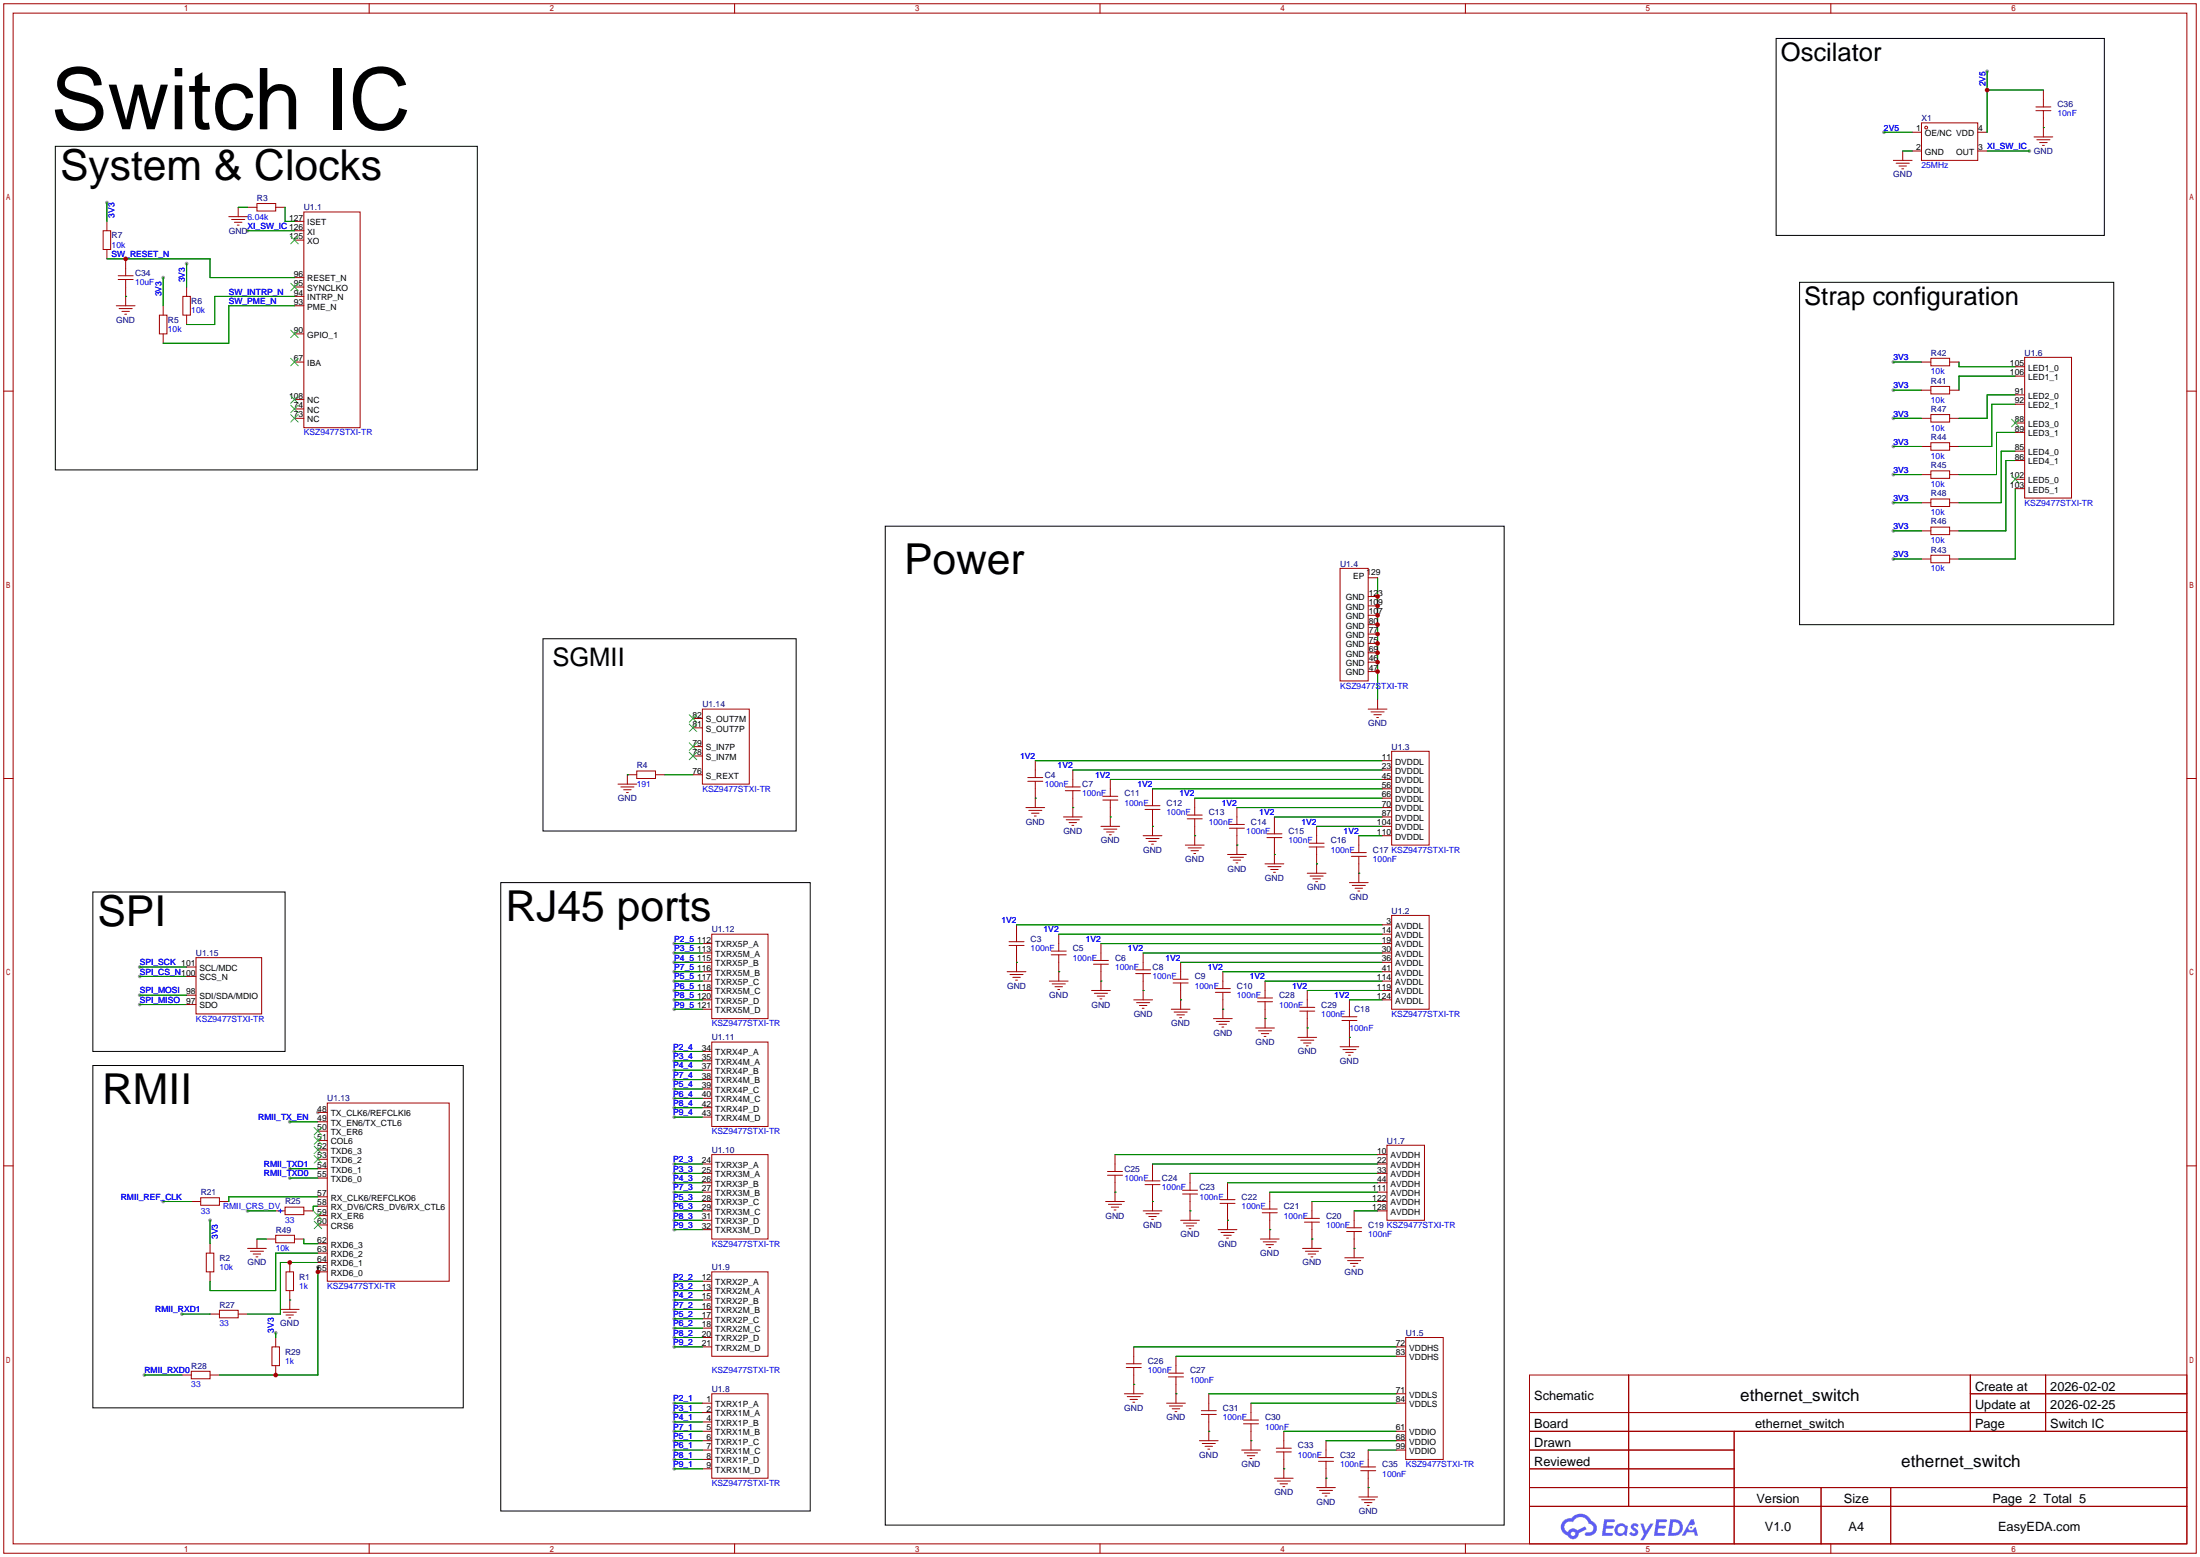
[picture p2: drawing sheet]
<svg xmlns="http://www.w3.org/2000/svg" width="596mm" height="422mm" viewBox="0 0 596 422" stroke-linecap="round" stroke-linejoin="round" font-family="sans-serif">
<g fill="#999">
<circle cx="86.1" cy="301.2" r=".51"/>
<circle cx="512.8" cy="136.1" r=".51"/>
<circle cx="512.8" cy="113.3" r=".51"/>
<circle cx="512.8" cy="143.8" r=".51"/>
<circle cx="512.8" cy="128.5" r=".51"/>
<circle cx="512.8" cy="120.9" r=".51"/>
<circle cx="512.8" cy="151.4" r=".51"/>
<circle cx="512.8" cy="105.7" r=".51"/>
<circle cx="512.8" cy="98" r=".51"/>
<circle cx="74.7" cy="360.9" r=".51"/>
<circle cx="39.1" cy="372.4" r=".51"/>
<circle cx="49.3" cy="355.9" r=".51"/>
<circle cx="67.1" cy="327.9" r=".51"/>
<circle cx="78.5" cy="303.8" r=".51"/>
<circle cx="44.2" cy="325.4" r=".51"/>
<circle cx="538.2" cy="19.3" r=".51"/>
<circle cx="510.3" cy="35.8" r=".51"/>
<circle cx="29" cy="54.9" r=".51"/>
<circle cx="44.2" cy="75.2" r=".51"/>
<circle cx="50.5" cy="71.4" r=".51"/>
<circle cx="56.9" cy="330.5" r=".51"/>
<circle cx="86.1" cy="343.2" r=".51"/>
<circle cx="78.5" cy="319" r=".51"/>
<circle cx="78.5" cy="316.5" r=".51"/>
<circle cx="182.6" cy="380" r=".51"/>
<circle cx="182.6" cy="382.5" r=".51"/>
<circle cx="549.7" cy="40.9" r=".51"/>
<circle cx="67.1" cy="62.5" r=".51"/>
<circle cx="182.6" cy="385.1" r=".51"/>
<circle cx="182.6" cy="387.6" r=".51"/>
<circle cx="182.6" cy="390.1" r=".51"/>
<circle cx="182.6" cy="392.7" r=".51"/>
<circle cx="182.6" cy="395.2" r=".51"/>
<circle cx="182.6" cy="397.8" r=".51"/>
<circle cx="182.6" cy="362.2" r=".51"/>
<circle cx="182.6" cy="364.7" r=".51"/>
<circle cx="182.6" cy="359.7" r=".51"/>
<circle cx="182.6" cy="357.1" r=".51"/>
<circle cx="182.6" cy="354.6" r=".51"/>
<circle cx="182.6" cy="352" r=".51"/>
<circle cx="182.6" cy="349.5" r=".51"/>
<circle cx="182.6" cy="347" r=".51"/>
<circle cx="182.6" cy="320.3" r=".51"/>
<circle cx="182.6" cy="315.2" r=".51"/>
<circle cx="182.6" cy="317.8" r=".51"/>
<circle cx="182.6" cy="322.8" r=".51"/>
<circle cx="182.6" cy="325.4" r=".51"/>
<circle cx="182.6" cy="327.9" r=".51"/>
<circle cx="182.6" cy="330.5" r=".51"/>
<circle cx="182.6" cy="333" r=".51"/>
<circle cx="182.6" cy="302.5" r=".51"/>
<circle cx="182.6" cy="284.7" r=".51"/>
<circle cx="182.6" cy="287.3" r=".51"/>
<circle cx="182.6" cy="289.8" r=".51"/>
<circle cx="182.6" cy="292.4" r=".51"/>
<circle cx="182.6" cy="294.9" r=".51"/>
<circle cx="182.6" cy="297.4" r=".51"/>
<circle cx="182.6" cy="300" r=".51"/>
<circle cx="182.6" cy="258.1" r=".51"/>
<circle cx="182.6" cy="255.5" r=".51"/>
<circle cx="182.6" cy="260.6" r=".51"/>
<circle cx="182.6" cy="263.1" r=".51"/>
<circle cx="182.6" cy="265.7" r=".51"/>
<circle cx="182.6" cy="268.2" r=".51"/>
<circle cx="182.6" cy="270.8" r=".51"/>
<circle cx="182.6" cy="273.3" r=".51"/>
<circle cx="37.8" cy="264.4" r=".51"/>
<circle cx="37.8" cy="261.9" r=".51"/>
<circle cx="37.8" cy="269.5" r=".51"/>
<circle cx="37.8" cy="272" r=".51"/>
</g>
<g fill="none" stroke="#a10000" stroke-width=".27">
<path d="M1 1h593.9v419.6h-593.9zM3.6 3.6h588.7v414.5h-588.7zM100 1v2.6M199 1v2.6M297.9 1v2.6M396.9 1v2.6M495.9 1v2.6M1 105.9h2.6M592.3 105.9h2.6M1 210.8h2.6M592.3 210.8h2.6M1 315.7h2.6"/>
<path d="M592.3 315.7h2.6M414.3 372.4h178v45.7h-178zM441.1 372.4v35.5M533.7 372.4v15.2M533.7 377.4h58.6M554.1 372.4v15.2M414.3 382.5h178M414.3 387.6h178M414.3 392.7h55.4M414.3 397.8h55.4M469.7 387.6v30.5M100 418.1v2.5"/>
<path d="M199 418.1v2.5M297.9 418.1v2.5M396.9 418.1v2.5M414.3 402.8h178M414.3 407.9h178M493.2 402.8v15.3M495.9 418.1v2.5M512.1 402.8v15.3"/>
</g>
<g fill="#5487ff">
<path d="M442 412.8a1.3 1.3 0 0 1 1.9 .2l-.4 .7a.47 .47 0 0 0-.4-.5 .47 .47 0 0 0-.6 .3l.2 .1a1.28 1.28 0 0 1 .7 2.1 1.53 1.53 0 0 1-2.1-.3l.5-.6 .8 .4a.31 .31 0 0 0 .3-.2 .31 .31 0 0 0-.3-.4 1.12 1.12 0 0 1-.6-1.8z"/>
<path d="M444.3 412.6h.8l.7 1.9 1.2-1.9h.9l-2.7 4.5h-.9l1-1.7z"/>
<path d="M434.5 411.4h2.5a.4 .4 0 0 1 .4 .4 .4 .4 0 0 1-.4 .4h-1.7l-.1 .9h1.6l.3 .4-.4 .4h-1.7l-.1 1.2 1.8 .1 .2 .5-.4 .2h-2.6z"/>
<path d="M448.6 411.4h2.5a.4 .4 0 0 1 .5 .4 .4 .4 0 0 1-.5 .4h-1.7l-.1 .9h1.6l.3 .4-.4 .4h-1.7l-.1 1.2 1.8 .1 .2 .5-.4 .2h-2.6z"/>
<path d="M458 411.4h.8l.3 1.4-.6 .3a.75 .75 0 0 0-1.2 .3 .75 .75 0 0 0 .5 1.1 .75 .75 0 0 0 1-.7l.5-.3 .6 2.4h-.8l-.3-1h-1.8l-.6 1h-.9z"/>
<path d="M452.4 411.4l-.6 4.5h1.4a2.27 2.27 0 0 0 2.6-2.3 2.27 2.27 0 0 0-2.7-2.2zM453.2 412.2a1.5 1.5 0 0 1 1.8 1.5 1.5 1.5 0 0 1-1.9 1.4h-.3z"/>
<path d="M437.8 413a1.6 1.6 0 0 0-.3 2.3 1.6 1.6 0 0 0 2.3 .2l.8 .4 .3-2.5-.1-.3h-.5a1.58 1.58 0 0 0-2.5-.1zM438.4 413.6a.99 .99 0 0 1 1.7 .5 .99 .99 0 0 1-1.4 1.1 .98 .98 0 0 1-.3-1.6z"/>
<path d="M423.5 411.8a2.37 2.37 0 0 0 1.1 4 1.54 1.54 0 0 0 1.8 1 1.54 1.54 0 0 0 1.2-1.6l2.2-1.1-.5-.7-2.1 1a1.57 1.57 0 0 0-2.6 .5 1.5 1.5 0 0 1-.7-2.1 1.5 1.5 0 0 1 2.2-.5 2.27 2.27 0 0 1 2.3-1.4 2.27 2.27 0 0 1 2 1.8 1.23 1.23 0 0 1 1.1 1.5 1.23 1.23 0 0 1-1.7 .8 .47 .47 0 0 0-.6 .4 .47 .47 0 0 0 .5 .5 2.14 2.14 0 0 0 2.7-1.3 2.14 2.14 0 0 0-1.4-2.7 3.2 3.2 0 0 0-5.4-.8l-1.1 .1zM425.5 415.4a.6 .6 0 0 1 1.2 0 .6 .6 0 0 1-1.2 0z"/>
<circle cx="458" cy="413.7" r=".28"/>
</g>
<g fill="none" stroke="#a10000" stroke-width=".27">
<path d="M517.9 35.8h2.5M520.4 33.3h15.3v10.1h-15.3zM535.7 35.8h2.5M550.9 37.1h5.1M551.4 29h4.1M551.4 30h4.1M551.7 37.8h3.5M552.4 38.6h2.1M553.2 39.4h.5M553.5 24.4v4.6M553.5 30v7.1M29 59.9v2.6"/>
<path d="M62 58.7h5.1M62.7 59.4h3.6M64.5 56.1v2.6M67.1 56.1h2.5M69.6 55.1h5.1v2h-5.1zM74.7 56.1h2.5M79.8 59.9h2.5M82.3 57.4h15.2v58.4h-15.2zM512.8 43.4h5.1M513.6 44.2h3.5M514.3 45h2.1M515.1 45.7h.5"/>
<path d="M515.4 40.9v2.5M517.9 40.9h2.5M535.7 40.9h2.5M27.9 62.5h2.1v5.1h-2.1zM29 67.6v2.5M32 74.7h4.1M32 75.7h4.1M34 70.1v4.6M34 75.7v7.1M50.5 77.7v2.6M63.5 60.2h2M64.3 61h.5"/>
<path d="M79.8 62.5h2.5M79.8 65h2.5M79.8 75.2h2.5M79.8 77.7h2.5M31.5 82.8h5.1M32.3 83.6h3.5M33 84.3h2.1M33.8 85.1h.5M43.2 85.3h2v5.1h-2zM44.2 82.8v2.5M44.2 90.4v2.6M49.5 80.3h2.1v5h-2.1z"/>
<path d="M50.5 85.3v2.6M79.8 80.3h2.5M79.8 82.8h2.5M79.8 90.4h2.5M79.8 98h2.5M520.4 98h2.6M523 97h5.1v2.1h-5.1zM528.1 98h2.5M545.8 99.3h2.6M548.4 96.8h12.7v38.1h-12.7zM79.8 108.2h2.5M79.8 110.7h2.5"/>
<path d="M79.8 113.3h2.5M520.4 113.3h2.6M520.4 105.7h2.6M523 119.9h5.1v2h-5.1zM523 112.3h5.1v2h-5.1zM523 104.6h5.1v2.1h-5.1zM528.1 113.3h2.5M528.1 105.7h2.5M545.8 114.6h2.6M545.8 117.1h2.6M545.8 106.9h2.6M545.8 109.5h2.6"/>
<path d="M545.8 101.9h2.6M520.4 120.9h2.6M520.4 128.5h2.6M520.4 136.1h2.6M523 127.5h5.1v2h-5.1zM523 135.1h5.1v2.1h-5.1zM528.1 120.9h2.5M528.1 128.5h2.5M528.1 136.1h2.5M545.8 122.2h2.6M545.8 124.7h2.6M545.8 129.8h2.6"/>
<path d="M545.8 132.3h2.6M363 153.9h7.6v30.5h-7.6zM370.6 156.5h2.5M520.4 151.4h2.6M520.4 143.8h2.6M523 150.4h5.1v2h-5.1zM523 142.7h5.1v2.1h-5.1zM528.1 151.4h2.5M528.1 143.8h2.5M370.6 179.3h2.5M370.6 176.8h2.5M370.6 174.2h2.5"/>
<path d="M370.6 169.2h2.5M370.6 161.5h2.5M370.6 164.1h2.5M370.6 166.6h2.5M370.6 171.7h2.5M187.7 194.6h2.5M187.7 197.1h2.5M190.2 192h12.7v20.3h-12.7zM370.6 192h5.1M370.6 181.9h2.5M371.3 192.8h3.6M372.1 193.5h2"/>
<path d="M372.9 194.3h.5M373.1 189.5v2.5M167.4 212.3h5.1M168.1 213.1h3.6M168.9 213.9h2M169.7 214.6h.5M172.5 208.8h5v2h-5zM172.5 209.8h-2.6v2.5M177.5 209.8h2.6M187.7 209.8h2.5M187.7 202.2h2.5M187.7 204.7h2.5"/>
<path d="M277.9 218.7h5.1M278.4 210.6h4M278.4 211.6h4M278.6 219.5h3.6M280.4 206v4.6M280.4 211.6v7.1M288.5 213.1h4.1M288.5 214.1h4.1M290.6 208.5v4.6M290.6 214.1v7.1M298.7 215.6h4.1M298.7 216.7h4.1"/>
<path d="M300.7 211.1v4.5M300.7 216.7v7.1M310.1 218.2h4.1M310.1 219.2h4.1M312.2 213.6v4.6M312.2 219.2v7.1M323.6 216.2v4.5M335 218.7v4.6M374.4 218.7h2.5M374.4 216.2h2.5M374.4 213.6h2.5M374.4 211.1h2.5"/>
<path d="M374.4 208.5h2.5M374.4 206h2.5M376.9 203.5h10.2v25.4h-10.2zM279.4 220.2h2M280.2 221h.5M288 221.2h5.1M288.8 222h3.6M289.6 222.8h2M290.3 223.5h.5M298.2 223.8h5.1M299 224.5h3.5M299.7 225.3h2.1"/>
<path d="M300.5 226.1h.5M309.6 226.3h5.1M310.4 227.1h3.5M311.1 227.8h2.1M311.9 228.6h.5M321.1 228.9h5M321.6 220.7h4M321.6 221.7h4M321.8 229.6h3.6M322.6 230.4h2M323.3 231.1h.5M323.6 221.7v7.2"/>
<path d="M332.5 231.4h5.1M333 223.3h4.1M333 224.3h4.1M333.2 232.2h3.6M334 232.9h2M334.8 233.7h.5M335 224.3v7.1M342.6 233.9h5.1M343.2 225.8h4M343.2 226.8h4M343.4 234.7h3.6M344.2 235.5h2"/>
<path d="M344.9 236.2h.5M345.2 221.2v4.6M345.2 226.8v7.1M354.1 236.5h5.1M354.6 228.3h4M354.6 229.4h4M354.8 237.2h3.6M355.6 238h2M356.4 238.8h.5M356.6 223.8v4.5M356.6 229.4v7.1M365.5 239h5.1"/>
<path d="M366 230.9h4.1M366 231.9h4.1M366.3 239.8h3.5M368 226.3v4.6M368 231.9v7.1M374.4 221.2h2.5M374.4 223.8h2.5M374.4 226.3h2.5M53.1 259.3h17.8v15.3h-17.8zM190.2 258.1h2.6M190.2 255.5h2.6M192.8 253h15.2v22.8h-15.2z"/>
<path d="M273.3 255h4.1M273.3 256h4.1M275.3 250.4v4.6M275.3 256v7.1M284.7 257.6h4.1M284.7 258.6h4.1M286.8 253v4.6M286.8 258.6v7.1M298.2 255.5v4.6M309.6 258.1v4.5M367 240.5h2.1M367.8 241.3h.5"/>
<path d="M374.4 258.1h2.5M374.4 255.5h2.5M374.4 253h2.5M374.4 250.4h2.5M376.9 247.9h10.2v25.4h-10.2zM50.5 261.9h2.6M50.5 264.4h2.6M50.5 269.5h2.6M50.5 272h2.6M190.2 263.1h2.6M190.2 265.7h2.6M190.2 268.2h2.6"/>
<path d="M190.2 270.8h2.6M190.2 273.3h2.6M190.2 260.6h2.6M272.8 263.1h5.1M273.6 263.9h3.5M274.3 264.7h2.1M275.1 265.4h.5M284.2 265.7h5.1M285 266.4h3.5M285.8 267.2h2M286.5 268h.5M295.7 268.2h5"/>
<path d="M296.2 260.1h4M296.2 261.1h4M296.4 269h3.6M297.2 269.7h2M297.9 270.5h.5M298.2 261.1v7.1M307.1 270.8h5.1M307.6 262.6h4.1M307.6 263.7h4.1M307.8 271.5h3.6M308.6 272.3h2M309.4 273h.5"/>
<path d="M309.6 263.7v7.1M317.2 273.3h5.1M317.8 265.2h4M317.8 266.2h4M318 274.1h3.6M318.8 274.8h2M319.5 275.6h.5M319.8 260.6v4.6M319.8 266.2v7.1M328.7 275.8h5.1M329.2 267.7h4M329.2 268.7h4"/>
<path d="M329.4 276.6h3.6M330.2 277.4h2M331 278.1h.5M331.2 263.1v4.6M331.2 268.7v7.1M340.1 278.4h5.1M340.6 270.3h4.1M340.6 271.3h4.1M340.9 279.1h3.5M341.6 279.9h2.1M342.6 265.7v4.6M342.6 271.3v7.1"/>
<path d="M352 272.8h4.1M352 273.8h4.1M354.1 268.2v4.6M354.1 273.8v7.1M363.5 275.3h4M363.5 276.4h4M365.5 270.8v4.5M365.5 276.4v7.1M374.4 263.1h2.5M374.4 265.7h2.5M374.4 268.2h2.5M374.4 270.8h2.5"/>
<path d="M374.4 260.6h2.5M88.6 298.7h33.1v48.3h-33.1zM190.2 300h2.6M190.2 297.4h2.6M190.2 294.9h2.6M190.2 292.4h2.6M190.2 289.8h2.6M190.2 287.3h2.6M190.2 284.7h2.6M192.8 282.2h15.2v22.9h-15.2zM342.4 280.7h.5M351.5 280.9h5.1"/>
<path d="M352.3 281.7h3.6M353.1 282.4h2M353.8 283.2h.5M363 283.5h5M363.7 284.2h3.6M364.5 285h2M365.3 285.7h.5M86.1 319h2.5M86.1 316.5h2.5M86.1 313.9h2.5M86.1 311.4h2.5M86.1 308.9h2.5"/>
<path d="M86.1 306.3h2.5M86.1 303.8h2.5M86.1 301.2h2.5M190.2 317.8h2.6M190.2 315.2h2.6M190.2 302.5h2.6M192.8 312.7h15.2v22.8h-15.2zM300 317.2h4M300 318.3h4M302 312.7v4.5M302 318.3v7.1M310.1 319.8h4.1"/>
<path d="M312.2 315.2v4.6M322.3 317.8v4.5M373.1 317.8h2.6M373.1 315.2h2.6M373.1 312.7h2.6M375.7 310.1h10.1v20.4h-10.1zM51.8 325.4h2.6M54.4 324.4h5v2h-5zM55.9 339.3h2v5.1h-2zM56.9 336.8v2.5M59.4 325.4h2.6M67.1 338.1h5"/>
<path d="M67.8 338.8h3.6M68.6 339.6h2M69.6 335.5v2.6M72.1 335.5h2.6M74.7 334.5h5.1v2h-5.1zM74.7 327.9h2.5M77.2 326.9h5.1v2h-5.1zM79.8 335.5h2.5M82.3 327.9h2.5M86.1 339.3h2.5M86.1 336.8h2.5M86.1 331.7h2.5"/>
<path d="M86.1 329.2h2.5M86.1 326.6h2.5M86.1 324.1h2.5M190.2 325.4h2.6M190.2 327.9h2.6M190.2 330.5h2.6M190.2 333h2.6M190.2 322.8h2.6M190.2 320.3h2.6M299.5 325.4h5M300.2 326.1h3.6M301 326.9h2"/>
<path d="M301.8 327.7h.5M309.6 327.9h5.1M310.1 320.8h4.1M310.4 328.7h3.5M311.1 329.4h2.1M311.9 330.2h.5M312.2 320.8v7.1M319.8 330.5h5.1M320.3 322.3h4.1M320.3 323.3h4.1M320.5 331.2h3.6M321.3 332h2"/>
<path d="M322.1 332.7h.5M322.3 323.3v7.2M329.9 333h5.1M330.5 324.9h4M330.5 325.9h4M330.7 333.8h3.6M331.5 334.5h2M332.2 335.3h.5M332.5 320.3v4.6M332.5 325.9v7.1M341.4 335.5h5.1M341.9 327.4h4"/>
<path d="M341.9 328.4h4M342.1 336.3h3.6M342.9 337.1h2M343.7 337.8h.5M343.9 322.8v4.6M343.9 328.4v7.1M352.8 338.1h5.1M353.3 329.9h4.1M353.3 331h4.1M353.6 338.8h3.5M354.3 339.6h2.1M355.3 325.4v4.5"/>
<path d="M355.3 331v7.1M364.7 332.5h4.1M364.7 333.5h4.1M366.8 327.9v4.6M366.8 333.5v7.1M373.1 325.4h2.6M373.1 327.9h2.6M373.1 322.8h2.6M373.1 320.3h2.6M56.9 344.4v2.6M56.9 355.9h2.5M59.4 354.8h5.1v2.1h-5.1z"/>
<path d="M64.5 355.9h2.6M69.3 340.4h.5M75.9 354.6h5.1M76.7 355.3h3.6M77.5 344.4h2v5.1h-2zM77.5 356.1h2M78.2 356.9h.5M78.5 341.9v2.5M78.5 349.5v5.1M86.1 344.4h2.5M86.1 341.9h2.5M190.2 354.6h2.6"/>
<path d="M190.2 359.7h2.6M190.2 357.1h2.6M190.2 352h2.6M190.2 349.5h2.6M190.2 347h2.6M192.8 344.4h15.2v22.9h-15.2zM355.1 340.4h.5M364.2 340.6h5.1M365 341.4h3.6M365.8 342.1h2M366.5 342.9h.5M49.3 372.4h2.5"/>
<path d="M51.8 371.3h5.1v2.1h-5.1zM56.9 372.4h2.5M73.7 364.7h2v5.1h-2zM74.7 362.2v2.5M74.7 369.8v2.6M190.2 380h2.6M190.2 364.7h2.6M190.2 362.2h2.6M192.8 377.4h15.2v22.9h-15.2zM304.5 377.4h5.1M305.1 369.3h4M305.1 370.3h4"/>
<path d="M305.3 378.2h3.6M306.1 379h2M306.8 379.7h.5M307.1 364.7v4.6M307.1 370.3v7.1M316 380h5.1M316.5 371.9h4M316.5 372.9h4M318.5 367.3v4.6M318.5 372.9v7.1M327.4 377.4v4.6M338.8 380v4.6"/>
<path d="M378.2 377.4h2.5M378.2 380h2.5M378.2 367.3h2.5M378.2 364.7h2.5M380.7 362.2h10.2v33h-10.2zM190.2 390.1h2.6M190.2 392.7h2.6M190.2 387.6h2.6M190.2 397.8h2.6M190.2 395.2h2.6M190.2 385.1h2.6M190.2 382.5h2.6"/>
<path d="M316.7 380.7h3.6M317.5 381.5h2M318.3 382.3h.5M324.9 390.1h5M325.4 382h4M325.4 383h4M325.6 390.9h3.6M326.4 391.7h2M327.2 392.4h.5M327.4 383v7.1M336.3 392.7h5.1M336.8 384.6h4.1"/>
<path d="M336.8 385.6h4.1M337.1 393.4h3.5M337.8 394.2h2.1M338.6 395h.5M338.8 385.6v7.1M345.7 392.2h4.1M345.7 393.2h4.1M347.7 387.6v4.6M347.7 393.2v7.1M357.1 394.7h4.1M357.1 395.7h4.1M359.2 390.1v4.6"/>
<path d="M359.2 395.7v7.1M368.6 397.3h4M368.6 398.3h4M370.6 392.7v4.6M370.6 398.3v7.1M378.2 390.1h2.5M378.2 392.7h2.5M378.2 387.6h2.5M345.2 400.3h5.1M345.9 401.1h3.6M346.7 401.8h2M347.5 402.6h.5"/>
<path d="M356.6 402.8h5.1M357.4 403.6h3.5M358.1 404.4h2.1M358.9 405.1h.5M368 405.4h5.1M368.8 406.1h3.6M369.6 406.9h2M370.3 407.7h.5"/>
<circle cx="521.7" cy="34.5" r=".38"/>
</g>
<g fill="none" stroke="#3c3" stroke-width=".27">
<path d="M78.7 64l2.1 2M78.7 76.7l2.1 2M80.8 64l-2.1 2M80.8 76.7l-2.1 2M78.7 89.4l2.1 2M78.7 97l2.1 2.1M80.8 89.4l-2.1 2M80.8 97l-2.1 2.1M78.7 107.2l2.1 2M78.7 109.7l2.1 2.1M78.7 112.3l2.1 2M80.8 107.2l-2.1 2"/>
<path d="M80.8 109.7l-2.1 2.1M80.8 112.3l-2.1 2M544.8 113.5l2.1 2.1M546.9 113.5l-2.1 2.1M544.8 128.8l2.1 2M546.9 128.8l-2.1 2M186.7 193.5l2 2.1M186.7 196.1l2 2M188.7 193.5l-2 2.1M188.7 196.1l-2 2M186.7 201.2l2 2M186.7 203.7l2 2"/>
<path d="M188.7 203.7l-2 2M188.7 201.2l-2 2M85.1 312.9l2 2.1M85.1 310.4l2 2M85.1 307.8l2 2.1M85.1 305.3l2 2M87.1 312.9l-2 2.1M87.1 310.4l-2 2M87.1 307.8l-2 2.1M87.1 305.3l-2 2M85.1 330.7l2 2M85.1 328.2l2 2"/>
<path d="M87.1 330.7l-2 2M87.1 328.2l-2 2"/>
</g>
<path d="M481.1 10.4h88.9v53.4h-88.9zM15 39.6h114.3v87.7h-114.3zM487.4 76.5h85.1v92.7h-85.1zM239.8 142.5h167.6v270.5h-167.6zM147.1 173h68.5v52h-68.5zM135.6 239h83.9v170.2h-83.9zM25.1 241.6h52.1v43.1h-52.1zM25.1 288.5h100.4v92.8h-100.4z" fill="none" stroke="#000" stroke-width=".27"/>
<g fill="none" stroke="#008700" stroke-width=".27">
<path d="M538.2 19.3v16.5M510.3 35.8h7.6M538.2 24.4h15.3M553.5 34.5h.1M29 54.9v5M64.5 56.1h2.6M77.2 56.1v3.8h2.6M515.4 40.9h2.5M538.2 40.9h11.5M29 70.1h27.9v5.1h22.9M44.2 75.2v7.6M50.5 71.4v6.3"/>
<path d="M67.1 62.5h12.7M34 80.3h.1M79.8 80.3h-21.6v7.6h-7.7M79.8 82.8h-17.8v10.2h-17.8M512.8 98h7.6M530.6 98v1.3h15.2M512.8 113.3h7.6M512.8 105.7h7.6M545.8 106.9h-7.6v6.4h-7.6M545.8 117.1h-5v11.4h-10.2M545.8 109.5h-6.3v11.4h-8.9M545.8 101.9h-15.2v3.8"/>
<path d="M512.8 136.1h7.6M512.8 128.5h7.6M512.8 120.9h7.6M545.8 122.2h-3.8v13.9h-11.4M545.8 124.7h-2.5v19.1h-12.7M545.8 132.3v19.1h-15.2M373.1 156.5v33M512.8 143.8h7.6M512.8 151.4h7.6M169.9 209.8h.1M180.1 209.8h7.6M280.4 216.2h.1"/>
<path d="M280.4 206h94M290.6 218.7h.1M290.6 208.5h83.8M300.7 211.1h73.7M312.2 213.6h62.2M323.6 216.2h50.8M335 218.7h39.4M300.7 221.2h.1M312.2 223.8h.1M323.6 226.3h.1M335 228.9h.1M345.2 231.4h.1"/>
<path d="M345.2 221.2h29.2M356.6 233.9h.1M356.6 223.8h17.8M368 236.5h.1M368 226.3h6.4M182.6 255.5h7.6M182.6 258.1h7.6M275.3 250.4h99.1M286.8 253h87.6M298.2 255.5h76.2M309.6 258.1h64.8M37.8 264.4h12.7"/>
<path d="M37.8 261.9h12.7M37.8 269.5h12.7M37.8 272h12.7M182.6 260.6h7.6M182.6 263.1h7.6M182.6 265.7h7.6M182.6 268.2h7.6M182.6 270.8h7.6M182.6 273.3h7.6M275.3 260.6h.1M286.8 263.1h.1M298.2 265.7h.1"/>
<path d="M309.6 268.2h.1M319.8 270.8h.1M319.8 260.6h54.6M331.2 273.3h.1M331.2 263.1h43.2M342.6 275.8h.1M342.6 265.7h31.8M354.1 278.4h.1M354.1 268.2h20.3M365.5 270.8h8.9M182.6 284.7h7.6M182.6 287.3h7.6"/>
<path d="M182.6 289.8h7.6M182.6 292.4h7.6M182.6 294.9h7.6M182.6 297.4h7.6M182.6 300h7.6M365.5 280.9h.1M78.5 303.8h7.6M78.5 319h7.6M78.5 316.5h7.6M182.6 317.8h7.6M182.6 315.2h7.6M182.6 302.5h7.6"/>
<path d="M302 312.7h71.1M312.2 315.2h60.9M322.3 317.8h50.8M44.2 325.4h7.6M56.9 330.5v6.3M67.1 327.9h7.6M69.6 335.5h2.5M82.3 335.5v1.3h3.8M86.1 339.3h-11.4v10.2h-17.8v-2.5M86.1 326.6h-1.3v1.3M86.1 324.1h-24.1v1.3M182.6 327.9h7.6"/>
<path d="M182.6 325.4h7.6M182.6 322.8h7.6M182.6 320.3h7.6M182.6 330.5h7.6M182.6 333h7.6M302 322.8h.1M312.2 325.4h.1M322.3 327.9h.1M332.5 330.5h.1M332.5 320.3h40.6M343.9 333h.1M343.9 322.8h29.2"/>
<path d="M355.3 335.5h.1M355.3 325.4h17.8M366.8 338.1h.1M366.8 327.9h6.3M49.3 355.9h7.6M78.5 352h.1M86.1 343.2v29.2h-26.7M86.1 341.9h-10.2v14h-8.8M182.6 349.5h7.6M182.6 359.7h7.6M182.6 357.1h7.6M182.6 354.6h7.6"/>
<path d="M182.6 352h7.6M182.6 347h7.6M39.1 372.4h10.2M74.7 360.9v1.3M182.6 380h7.6M182.6 364.7h7.6M182.6 362.2h7.6M307.1 374.9h.1M307.1 364.7h71.1M318.5 377.4h.1M318.5 367.3h59.7M327.4 377.4h50.8"/>
<path d="M338.8 380h39.4M182.6 382.5h7.6M182.6 392.7h7.6M182.6 390.1h7.6M182.6 387.6h7.6M182.6 385.1h7.6M182.6 395.2h7.6M182.6 397.8h7.6M327.4 387.6h.1M338.8 390.1h.1M347.7 397.8h.1M347.7 387.6h30.5"/>
<path d="M359.2 390.1h19M370.6 392.7h7.6M359.2 400.3h.1M370.6 402.8h.1"/>
</g>
<path d="M75.4 327.9h1.1M75.9 327.4v1" fill="none" stroke="#00f" stroke-width=".27"/>
<g fill="#c00">
<circle cx="538.2" cy="24.4" r=".63"/>
<circle cx="34" cy="70.1" r=".63"/>
<circle cx="74.7" cy="372.4" r=".63"/>
<circle cx="86.1" cy="344.4" r=".63"/>
<circle cx="78.5" cy="341.9" r=".63"/>
<circle cx="373.1" cy="181.9" r=".63"/>
<circle cx="373.1" cy="179.3" r=".63"/>
<circle cx="373.1" cy="176.8" r=".63"/>
<circle cx="373.1" cy="174.2" r=".63"/>
<circle cx="373.1" cy="171.7" r=".63"/>
<circle cx="373.1" cy="169.2" r=".63"/>
<circle cx="373.1" cy="166.6" r=".63"/>
<circle cx="373.1" cy="164.1" r=".63"/>
<circle cx="373.1" cy="161.5" r=".63"/>
</g>
<text font-size="23.1" x="13.7" y="35">Switch IC</text>
<g font-size="11.5">
<text x="16.3" y="48.7">System &amp; Clocks</text>
<text x="244.9" y="155.4">Power</text>
<text x="26.4" y="250.7">SPI</text>
<text x="136.9" y="249.4">RJ45 ports</text>
<text x="27.7" y="298.9">RMII</text>
</g>
<g font-size="6.9">
<text x="482.3" y="16.6">Oscilator</text>
<text x="488.7" y="82.7">Strap configuration</text>
<text x="149.6" y="180.5">SGMII</text>
</g>
<g font-size="4.6">
<text x="471.4" y="379.5">ethernet_switch</text>
<text x="515" y="397.2">ethernet_switch</text>
</g>
<g font-size="3.5">
<text x="534.9" y="376.6">Create at</text>
<text x="555.3" y="376.6">2026-02-02</text>
<text x="415.5" y="379.1">Schematic</text>
<text x="534.9" y="381.7">Update at</text>
<text x="555.3" y="381.7">2026-02-25</text>
<text x="415.5" y="386.7">Board</text>
<text x="475.4" y="386.7">ethernet_switch</text>
<text x="534.9" y="386.7">Page</text>
<text x="555.3" y="386.7">Switch IC</text>
<text x="415.5" y="391.8">Drawn</text>
<text x="415.5" y="396.9">Reviewed</text>
<text x="475.7" y="407.1">Version</text>
<text x="499.4" y="407.1">Size</text>
<text x="539.6" y="407.1">Page 2 Total 5</text>
<text x="478" y="414.7">V1.0</text>
<text x="500.7" y="414.7">A4</text>
<text x="541.2" y="414.7">EasyEDA.com</text>
</g>
<g font-size="2.3" fill="#00f">
<text x="537.8" y="23.4" transform="rotate(-90 537.8 23.4)">2V5</text>
<text x="510.3" y="35.4">2V5</text>
<text x="557.3" y="31.5">10nF</text>
<text x="520.4" y="45.5">25MHz</text>
<text x="31" y="59" transform="rotate(-90 31 59)">3V3</text>
<text x="67.1" y="59.5">6.04k</text>
<text x="67.1" y="62">XI_SW_IC 126</text>
<text x="30.2" y="67.1">10k</text>
<text x="30.2" y="69.6">SW_RESET_N</text>
<text x="36.6" y="77.3">10uF</text>
<text x="50.1" y="76.5" transform="rotate(-90 50.1 76.5)">3V3</text>
<text x="43.7" y="80.3" transform="rotate(-90 43.7 80.3)">3V3</text>
<text x="62" y="79.8">SW_INTRP_N</text>
<text x="62" y="82.3">SW_PME_N</text>
<text x="45.5" y="90">10k</text>
<text x="51.8" y="84.9">10k</text>
<text x="512.8" y="97.6">3V3</text>
<text x="523" y="101.4">10k</text>
<text x="512.8" y="105.2">3V3</text>
<text x="512.8" y="112.8">3V3</text>
<text x="523" y="109">10k</text>
<text x="82.3" y="117.9">KSZ9477STXI-TR</text>
<text x="523" y="116.6">10k</text>
<text x="512.8" y="120.4">3V3</text>
<text x="523" y="124.3">10k</text>
<text x="512.8" y="128.1">3V3</text>
<text x="523" y="131.9">10k</text>
<text x="512.8" y="135.7">3V3</text>
<text x="548.4" y="137">KSZ9477STXI-TR</text>
<text x="512.8" y="143.3">3V3</text>
<text x="523" y="139.5">10k</text>
<text x="523" y="147.1">10k</text>
<text x="512.8" y="150.9">3V3</text>
<text x="523" y="154.7">10k</text>
<text x="363" y="186.5">KSZ9477STXI-TR</text>
<text x="276.3" y="205.5">1V2</text>
<text x="286.5" y="208.1">1V2</text>
<text x="172.5" y="213.2">191</text>
<text x="190.2" y="214.4">KSZ9477STXI-TR</text>
<text x="283" y="213.2">100nF</text>
<text x="293.1" y="215.7">100nF</text>
<text x="296.6" y="210.6">1V2</text>
<text x="308.1" y="213.2">1V2</text>
<text x="319.5" y="215.7">1V2</text>
<text x="304.5" y="218.2">100nF</text>
<text x="316" y="220.8">100nF</text>
<text x="330.9" y="218.2">1V2</text>
<text x="341.1" y="220.8">1V2</text>
<text x="327.4" y="223.3">100nF</text>
<text x="337.6" y="225.9">100nF</text>
<text x="352.5" y="223.3">1V2</text>
<text x="363.9" y="225.9">1V2</text>
<text x="349" y="228.4">100nF</text>
<text x="360.4" y="230.9">100nF</text>
<text x="371.9" y="233.5">100nF</text>
<text x="271.2" y="250">1V2</text>
<text x="182.6" y="257.6">P3_5</text>
<text x="182.6" y="255.1">P2_5</text>
<text x="279.1" y="257.6">100nF</text>
<text x="282.7" y="252.5">1V2</text>
<text x="294.1" y="255.1">1V2</text>
<text x="305.5" y="257.6">1V2</text>
<text x="37.8" y="264">SPI_CS_N100</text>
<text x="37.8" y="261.4">SPI_SCK 101</text>
<text x="182.6" y="260.1">P4_5</text>
<text x="182.6" y="262.7">P7_5</text>
<text x="290.6" y="260.1">100nF</text>
<text x="302" y="262.7">100nF</text>
<text x="315.7" y="260.1">1V2</text>
<text x="327.1" y="262.7">1V2</text>
<text x="37.8" y="269">SPI_MOSI</text>
<text x="182.6" y="265.2">P5_5</text>
<text x="182.6" y="267.8">P6_5</text>
<text x="312.2" y="265.2">100nF</text>
<text x="323.6" y="267.8">100nF</text>
<text x="338.5" y="265.2">1V2</text>
<text x="350" y="267.8">1V2</text>
<text x="37.8" y="271.6">SPI_MISO</text>
<text x="182.6" y="270.3">P8_5</text>
<text x="182.6" y="272.8">P9_5</text>
<text x="335" y="270.3">100nF</text>
<text x="346.5" y="272.8">100nF</text>
<text x="357.9" y="275.4">100nF</text>
<text x="361.4" y="270.3">1V2</text>
<text x="376.9" y="275.4">KSZ9477STXI-TR</text>
<text x="53.1" y="276.7">KSZ9477STXI-TR</text>
<text x="192.8" y="277.9">KSZ9477STXI-TR</text>
<text x="365.5" y="279.2">100nF</text>
<text x="182.3" y="284.3">P2_4</text>
<text x="182.3" y="286.8">P3_4</text>
<text x="182.3" y="289.4">P4_4</text>
<text x="182.3" y="291.9">P7_4</text>
<text x="182.3" y="294.4">P5_4</text>
<text x="182.3" y="297">P6_4</text>
<text x="182.3" y="299.5">P8_4</text>
<text x="70" y="303.3">RMII_TX_EN</text>
<text x="182.3" y="302.1">P9_4</text>
<text x="192.8" y="307.1">KSZ9477STXI-TR</text>
<text x="71.5" y="316">RMII_TXD1</text>
<text x="182.3" y="314.8">P2_3</text>
<text x="182.3" y="317.3">P3_3</text>
<text x="71.5" y="318.6">RMII_TXD0</text>
<text x="182.3" y="319.8">P4_3</text>
<text x="182.3" y="322.4">P7_3</text>
<text x="304.5" y="319.8">100nF</text>
<text x="314.7" y="322.4">100nF</text>
<text x="32.7" y="324.9">RMII_REF_CLK</text>
<text x="54.4" y="328.7">33</text>
<text x="60.4" y="327.5">RMII_CRS_DV</text>
<text x="182.3" y="324.9">P5_3</text>
<text x="182.3" y="327.5">P6_3</text>
<text x="182.3" y="330">P8_3</text>
<text x="324.9" y="324.9">100nF</text>
<text x="336.3" y="327.5">100nF</text>
<text x="347.7" y="330">100nF</text>
<text x="59" y="335.5" transform="rotate(-90 59 335.5)">3V3</text>
<text x="77.2" y="331.3">33</text>
<text x="182.3" y="332.5">P9_3</text>
<text x="359.2" y="332.5">100nF</text>
<text x="370.6" y="335.1">100nF</text>
<text x="74.7" y="338.9">10k</text>
<text x="192.8" y="337.6">KSZ9477STXI-TR</text>
<text x="59.4" y="344">10k</text>
<text x="182.3" y="346.5">P2_2</text>
<text x="81" y="349">1k</text>
<text x="88.6" y="349">KSZ9477STXI-TR</text>
<text x="182.3" y="351.6">P4_2</text>
<text x="182.3" y="349">P3_2</text>
<text x="42" y="355.4">RMII_RXD1</text>
<text x="59.4" y="359.2">33</text>
<text x="182.3" y="359.2">P6_2</text>
<text x="182.3" y="356.7">P5_2</text>
<text x="182.3" y="354.1">P7_2</text>
<text x="74.2" y="360.9" transform="rotate(-90 74.2 360.9)">3V3</text>
<text x="182.3" y="361.7">P8_2</text>
<text x="182.3" y="364.3">P9_2</text>
<text x="39.1" y="371.9">RMII_RXD0</text>
<text x="77.2" y="369.4">1k</text>
<text x="192.8" y="371.9">KSZ9477STXI-TR</text>
<text x="310.9" y="371.9">100nF</text>
<text x="51.8" y="375.7">33</text>
<text x="322.3" y="374.4">100nF</text>
<text x="182.3" y="379.5">P2_1</text>
<text x="182.3" y="382.1">P3_1</text>
<text x="182.3" y="384.6">P4_1</text>
<text x="182.3" y="387.1">P7_1</text>
<text x="182.3" y="389.7">P5_1</text>
<text x="331.2" y="384.6">100nF</text>
<text x="342.6" y="387.1">100nF</text>
<text x="182.3" y="392.2">P6_1</text>
<text x="182.3" y="394.8">P8_1</text>
<text x="351.5" y="394.8">100nF</text>
<text x="182.3" y="397.3">P9_1</text>
<text x="363" y="397.3">100nF</text>
<text x="374.4" y="399.8">100nF</text>
<text x="380.7" y="397.3">KSZ9477STXI-TR</text>
<text x="192.8" y="402.4">KSZ9477STXI-TR</text>
</g>
<g font-size="2.3" fill="#000080">
<text x="557.3" y="29">C36</text>
<text x="520.4" y="32.8">X1</text>
<text x="550.9" y="41.7">GND</text>
<text x="512.8" y="48.1">GND</text>
<text x="69.6" y="54.4">R3</text>
<text x="82.3" y="56.9">U1.1</text>
<text x="30.2" y="64.6">R7</text>
<text x="62" y="63.3">GND</text>
<text x="36.6" y="74.7">C34</text>
<text x="51.8" y="82.3">R6</text>
<text x="31.5" y="87.4">GND</text>
<text x="45.5" y="87.4">R5</text>
<text x="523" y="96.3">R42</text>
<text x="548.4" y="96.3">U1.6</text>
<text x="523" y="103.9">R41</text>
<text x="523" y="111.6">R47</text>
<text x="523" y="119.2">R44</text>
<text x="523" y="126.8">R45</text>
<text x="523" y="134.4">R48</text>
<text x="523" y="142">R46</text>
<text x="523" y="149.7">R43</text>
<text x="363" y="153.5">U1.4</text>
<text x="190.2" y="191.6">U1.14</text>
<text x="370.6" y="196.6">GND</text>
<text x="376.9" y="203">U1.3</text>
<text x="172.5" y="208.1">R4</text>
<text x="283" y="210.6">C4</text>
<text x="293.1" y="213.2">C7</text>
<text x="304.5" y="215.7">C11</text>
<text x="167.4" y="217">GND</text>
<text x="316" y="218.2">C12</text>
<text x="327.4" y="220.8">C13</text>
<text x="277.9" y="223.3">GND</text>
<text x="288" y="225.9">GND</text>
<text x="338.8" y="223.3">C14</text>
<text x="349" y="225.9">C15</text>
<text x="298.2" y="228.4">GND</text>
<text x="309.6" y="230.9">GND</text>
<text x="321" y="233.5">GND</text>
<text x="360.4" y="228.4">C16</text>
<text x="371.9" y="230.9">C17 KSZ9477STXI-TR</text>
<text x="332.5" y="236">GND</text>
<text x="342.6" y="238.6">GND</text>
<text x="354.1" y="241.1">GND</text>
<text x="365.5" y="243.6">GND</text>
<text x="376.9" y="247.4">U1.2</text>
<text x="192.8" y="252.5">U1.12</text>
<text x="279.1" y="255.1">C3</text>
<text x="290.6" y="257.6">C5</text>
<text x="53.1" y="258.9">U1.15</text>
<text x="302" y="260.1">C6</text>
<text x="312.2" y="262.7">C8</text>
<text x="272.8" y="267.8">GND</text>
<text x="323.6" y="265.2">C9</text>
<text x="335" y="267.8">C10</text>
<text x="284.2" y="270.3">GND</text>
<text x="295.6" y="272.8">GND</text>
<text x="307.1" y="275.4">GND</text>
<text x="346.5" y="270.3">C28</text>
<text x="357.9" y="272.8">C29</text>
<text x="366.8" y="274.1">C18</text>
<text x="192.8" y="281.7">U1.11</text>
<text x="317.2" y="277.9">GND</text>
<text x="328.7" y="280.5">GND</text>
<text x="340.1" y="283">GND</text>
<text x="351.5" y="285.5">GND</text>
<text x="362.9" y="288.1">GND</text>
<text x="88.6" y="298.2">U1.13</text>
<text x="375.7" y="309.7">U1.7</text>
<text x="192.8" y="312.2">U1.10</text>
<text x="304.5" y="317.3">C25</text>
<text x="54.4" y="323.6">R21</text>
<text x="314.7" y="319.8">C24</text>
<text x="324.9" y="322.4">C23</text>
<text x="77.2" y="326.2">R25</text>
<text x="299.4" y="330">GND</text>
<text x="336.3" y="324.9">C22</text>
<text x="347.7" y="327.5">C21</text>
<text x="359.2" y="330">C20</text>
<text x="74.7" y="333.8">R49</text>
<text x="309.6" y="332.5">GND</text>
<text x="319.8" y="335.1">GND</text>
<text x="370.6" y="332.5">C19 KSZ9477STXI-TR</text>
<text x="59.4" y="341.4">R2</text>
<text x="329.9" y="337.6">GND</text>
<text x="341.4" y="340.2">GND</text>
<text x="67" y="342.7">GND</text>
<text x="81" y="346.5">R1</text>
<text x="192.8" y="344">U1.9</text>
<text x="352.8" y="342.7">GND</text>
<text x="364.2" y="345.2">GND</text>
<text x="59.4" y="354.1">R27</text>
<text x="75.9" y="359.2">GND</text>
<text x="380.7" y="361.7">U1.5</text>
<text x="51.8" y="370.6">R28</text>
<text x="77.2" y="366.8">R29</text>
<text x="310.9" y="369.4">C26</text>
<text x="322.3" y="371.9">C27</text>
<text x="192.8" y="377">U1.8</text>
<text x="304.5" y="382.1">GND</text>
<text x="331.2" y="382.1">C31</text>
<text x="316" y="384.6">GND</text>
<text x="342.6" y="384.6">C30</text>
<text x="324.8" y="394.8">GND</text>
<text x="351.5" y="392.2">C33</text>
<text x="363" y="394.8">C32</text>
<text x="336.3" y="397.3">GND</text>
<text x="374.4" y="397.3">C35</text>
<text x="345.2" y="404.9">GND</text>
<text x="356.6" y="407.5">GND</text>
<text x="368" y="410">GND</text>
</g>
<g font-size="2.3">
<text x="519" y="35.6">1</text>
<text x="535.8" y="35.6">4</text>
<text x="519" y="40.7">2</text>
<text x="521.4" y="36.9">OE/NC VDD</text>
<text x="521.4" y="41.9">GND</text>
<text x="529.9" y="41.9">OUT</text>
<text x="535.8" y="40.7">3 XI_SW_IC</text>
<text x="78.3" y="59.7">127</text>
<text x="78.3" y="64.8">125</text>
<text x="83.2" y="61">ISET</text>
<text x="83.2" y="63.5">XI</text>
<text x="83.2" y="66.1">XO</text>
<text x="79.6" y="75">96</text>
<text x="79.6" y="77.5">95</text>
<text x="83.2" y="76.2">RESET_N</text>
<text x="79.6" y="80">94</text>
<text x="79.6" y="82.6">93</text>
<text x="83.2" y="78.8">SYNCLKO</text>
<text x="83.2" y="81.3">INTRP_N</text>
<text x="83.2" y="83.8">PME_N</text>
<text x="79.6" y="90.2">90</text>
<text x="83.2" y="91.5">GPIO_1</text>
<text x="79.6" y="97.8">67</text>
<text x="83.2" y="99.1">IBA</text>
<text x="544.4" y="99.1">105</text>
<text x="544.4" y="101.6">106</text>
<text x="549.3" y="100.4">LED1_0</text>
<text x="78.3" y="108">108</text>
<text x="545.7" y="106.7">91</text>
<text x="549.3" y="108">LED2_0</text>
<text x="549.3" y="102.9">LED1_1</text>
<text x="79.6" y="110.5">74</text>
<text x="79.6" y="113.1">73</text>
<text x="83.2" y="109.2">NC</text>
<text x="83.2" y="111.8">NC</text>
<text x="545.7" y="109.2">92</text>
<text x="549.3" y="110.5">LED2_1</text>
<text x="83.2" y="114.3">NC</text>
<text x="545.7" y="114.3">88</text>
<text x="545.7" y="116.9">89</text>
<text x="549.3" y="115.6">LED3_0</text>
<text x="549.3" y="118.1">LED3_1</text>
<text x="545.7" y="121.9">85</text>
<text x="545.7" y="124.5">86</text>
<text x="549.3" y="123.2">LED4_0</text>
<text x="549.3" y="125.8">LED4_1</text>
<text x="544.4" y="129.6">102</text>
<text x="549.3" y="130.8">LED5_0</text>
<text x="544.4" y="132.1">103</text>
<text x="549.3" y="133.4">LED5_1</text>
<text x="370.1" y="155.7">129</text>
<text x="366.5" y="156.8">EP</text>
<text x="370.7" y="161.3">123</text>
<text x="364.5" y="162.6">GND</text>
<text x="364.5" y="165.1">GND</text>
<text x="364.5" y="167.7">GND</text>
<text x="370.7" y="163.9">109</text>
<text x="370.7" y="166.4">107</text>
<text x="364.5" y="170.2">GND</text>
<text x="364.5" y="172.7">GND</text>
<text x="370.7" y="168.9">80</text>
<text x="370.7" y="171.5">77</text>
<text x="364.5" y="177.8">GND</text>
<text x="364.5" y="175.3">GND</text>
<text x="370.7" y="179.1">46</text>
<text x="370.7" y="176.6">69</text>
<text x="370.7" y="174">75</text>
<text x="364.5" y="182.9">GND</text>
<text x="364.5" y="180.4">GND</text>
<text x="370.7" y="181.6">47</text>
<text x="187.6" y="194.3">82</text>
<text x="187.6" y="196.9">81</text>
<text x="191.2" y="195.6">S_OUT7M</text>
<text x="187.6" y="202">79</text>
<text x="191.2" y="198.1">S_OUT7P</text>
<text x="191.2" y="203.2">S_IN7P</text>
<text x="187.6" y="204.5">78</text>
<text x="187.6" y="209.6">76</text>
<text x="191.2" y="205.8">S_IN7M</text>
<text x="374.2" y="208.3">23</text>
<text x="374.2" y="205.8">11</text>
<text x="377.9" y="209.6">DVDDL</text>
<text x="377.9" y="207">DVDDL</text>
<text x="191.2" y="210.8">S_REXT</text>
<text x="374.2" y="215.9">66</text>
<text x="374.2" y="213.4">56</text>
<text x="374.2" y="210.8">45</text>
<text x="377.9" y="214.7">DVDDL</text>
<text x="377.9" y="212.1">DVDDL</text>
<text x="374.2" y="221">87</text>
<text x="374.2" y="218.5">70</text>
<text x="377.9" y="219.7">DVDDL</text>
<text x="377.9" y="217.2">DVDDL</text>
<text x="373" y="226.1">110</text>
<text x="373" y="223.5">104</text>
<text x="377.9" y="227.4">DVDDL</text>
<text x="377.9" y="222.3">DVDDL</text>
<text x="377.9" y="224.8">DVDDL</text>
<text x="375.5" y="250.2">3</text>
<text x="377.9" y="251.5">AVDDL</text>
<text x="188.8" y="257.8">113</text>
<text x="188.8" y="255.3">112</text>
<text x="193.7" y="256.6">TXRX5P_A</text>
<text x="374.2" y="257.8">30</text>
<text x="374.2" y="255.3">19</text>
<text x="374.2" y="252.8">14</text>
<text x="377.9" y="256.6">AVDDL</text>
<text x="377.9" y="254">AVDDL</text>
<text x="54" y="262.9">SCL/MDC</text>
<text x="188.8" y="262.9">116</text>
<text x="188.8" y="260.4">115</text>
<text x="193.7" y="261.6">TXRX5P_B</text>
<text x="193.7" y="259.1">TXRX5M_A</text>
<text x="374.2" y="262.9">41</text>
<text x="374.2" y="260.4">36</text>
<text x="377.9" y="261.6">AVDDL</text>
<text x="377.9" y="259.1">AVDDL</text>
<text x="50.4" y="269.3">98</text>
<text x="54" y="265.5">SCS_N</text>
<text x="188.8" y="268">118</text>
<text x="188.8" y="265.5">117</text>
<text x="193.7" y="269.3">TXRX5M_C</text>
<text x="193.7" y="266.7">TXRX5P_C</text>
<text x="193.7" y="264.2">TXRX5M_B</text>
<text x="373" y="268">119</text>
<text x="373" y="265.5">114</text>
<text x="377.9" y="269.3">AVDDL</text>
<text x="377.9" y="266.7">AVDDL</text>
<text x="377.9" y="264.2">AVDDL</text>
<text x="50.4" y="271.8">97</text>
<text x="54" y="270.5">SDI/SDA/MDIO</text>
<text x="54" y="273.1">SDO</text>
<text x="188.8" y="273.1">121</text>
<text x="188.8" y="270.5">120</text>
<text x="193.7" y="274.3">TXRX5M_D</text>
<text x="193.7" y="271.8">TXRX5P_D</text>
<text x="373" y="270.5">124</text>
<text x="377.9" y="271.8">AVDDL</text>
<text x="190.1" y="287">35</text>
<text x="190.1" y="284.5">34</text>
<text x="193.7" y="285.8">TXRX4P_A</text>
<text x="190.1" y="292.1">38</text>
<text x="190.1" y="289.6">37</text>
<text x="193.7" y="293.4">TXRX4M_B</text>
<text x="193.7" y="290.9">TXRX4P_B</text>
<text x="193.7" y="288.3">TXRX4M_A</text>
<text x="190.1" y="299.7">42</text>
<text x="190.1" y="297.2">40</text>
<text x="190.1" y="294.7">39</text>
<text x="193.7" y="298.5">TXRX4M_C</text>
<text x="193.7" y="295.9">TXRX4P_C</text>
<text x="86" y="303.6">49</text>
<text x="86" y="301">48</text>
<text x="89.6" y="304.8">TX_EN6/TX_CTL6</text>
<text x="89.6" y="302.3">TX_CLK6/REFCLKI6</text>
<text x="190.1" y="302.3">43</text>
<text x="193.7" y="303.6">TXRX4M_D</text>
<text x="193.7" y="301">TXRX4P_D</text>
<text x="86" y="311.2">52</text>
<text x="86" y="308.6">51</text>
<text x="86" y="306.1">50</text>
<text x="89.6" y="309.9">COL6</text>
<text x="89.6" y="307.4">TX_ER6</text>
<text x="86" y="316.3">54</text>
<text x="86" y="313.7">53</text>
<text x="89.6" y="317.5">TXD6_1</text>
<text x="89.6" y="315">TXD6_2</text>
<text x="89.6" y="312.4">TXD6_3</text>
<text x="190.1" y="317.5">25</text>
<text x="190.1" y="315">24</text>
<text x="193.7" y="316.3">TXRX3P_A</text>
<text x="373" y="317.5">33</text>
<text x="373" y="315">22</text>
<text x="373" y="312.4">10</text>
<text x="376.6" y="316.3">AVDDH</text>
<text x="376.6" y="313.7">AVDDH</text>
<text x="86" y="323.9">57</text>
<text x="86" y="318.8">55</text>
<text x="89.6" y="320.1">TXD6_0</text>
<text x="190.1" y="322.6">27</text>
<text x="190.1" y="320.1">26</text>
<text x="193.7" y="323.9">TXRX3M_B</text>
<text x="193.7" y="321.3">TXRX3P_B</text>
<text x="193.7" y="318.8">TXRX3M_A</text>
<text x="371.7" y="322.6">111</text>
<text x="373" y="320.1">44</text>
<text x="376.6" y="323.9">AVDDH</text>
<text x="376.6" y="321.3">AVDDH</text>
<text x="376.6" y="318.8">AVDDH</text>
<text x="86" y="329">59</text>
<text x="86" y="326.4">58</text>
<text x="89.6" y="327.7">RX_DV6/CRS_DV6/RX_CTL6</text>
<text x="89.6" y="325.1">RX_CLK6/REFCLKO6</text>
<text x="190.1" y="327.7">29</text>
<text x="190.1" y="325.1">28</text>
<text x="193.7" y="329">TXRX3M_C</text>
<text x="193.7" y="326.4">TXRX3P_C</text>
<text x="371.7" y="325.1">122</text>
<text x="371.7" y="327.7">128</text>
<text x="376.6" y="326.4">AVDDH</text>
<text x="376.6" y="329">AVDDH</text>
<text x="86" y="331.5">60</text>
<text x="89.6" y="332.8">CRS6</text>
<text x="89.6" y="330.2">RX_ER6</text>
<text x="190.1" y="332.8">32</text>
<text x="190.1" y="330.2">31</text>
<text x="193.7" y="334">TXRX3M_D</text>
<text x="193.7" y="331.5">TXRX3P_D</text>
<text x="86" y="341.7">64</text>
<text x="86" y="339.1">63</text>
<text x="86" y="336.6">62</text>
<text x="89.6" y="340.4">RXD6_2</text>
<text x="89.6" y="337.8">RXD6_3</text>
<text x="86" y="344.2">65</text>
<text x="89.6" y="345.5">RXD6_0</text>
<text x="89.6" y="342.9">RXD6_1</text>
<text x="190.1" y="346.7">12</text>
<text x="190.1" y="351.8">15</text>
<text x="190.1" y="349.3">13</text>
<text x="193.7" y="353.1">TXRX2P_B</text>
<text x="193.7" y="350.5">TXRX2M_A</text>
<text x="193.7" y="348">TXRX2P_A</text>
<text x="190.1" y="359.4">18</text>
<text x="190.1" y="356.9">17</text>
<text x="190.1" y="354.4">16</text>
<text x="193.7" y="358.2">TXRX2P_C</text>
<text x="193.7" y="355.6">TXRX2M_B</text>
<text x="190.1" y="364.5">21</text>
<text x="190.1" y="362">20</text>
<text x="193.7" y="365.8">TXRX2M_D</text>
<text x="193.7" y="363.2">TXRX2P_D</text>
<text x="193.7" y="360.7">TXRX2M_C</text>
<text x="378.1" y="364.5">72</text>
<text x="381.7" y="365.8">VDDHS</text>
<text x="378.1" y="367.1">83</text>
<text x="381.7" y="368.3">VDDHS</text>
<text x="378.1" y="377.2">71</text>
<text x="191.4" y="382.3">2</text>
<text x="191.4" y="379.8">1</text>
<text x="193.7" y="383.6">TXRX1M_A</text>
<text x="193.7" y="381">TXRX1P_A</text>
<text x="378.1" y="379.8">84</text>
<text x="381.7" y="381">VDDLS</text>
<text x="381.7" y="378.5">VDDLS</text>
<text x="191.4" y="389.9">6</text>
<text x="191.4" y="387.4">5</text>
<text x="191.4" y="384.8">4</text>
<text x="193.7" y="388.6">TXRX1M_B</text>
<text x="193.7" y="386.1">TXRX1P_B</text>
<text x="378.1" y="389.9">68</text>
<text x="378.1" y="387.4">61</text>
<text x="381.7" y="388.6">VDDIO</text>
<text x="191.4" y="395">8</text>
<text x="191.4" y="392.5">7</text>
<text x="193.7" y="393.7">TXRX1M_C</text>
<text x="193.7" y="391.2">TXRX1P_C</text>
<text x="378.1" y="392.5">99</text>
<text x="381.7" y="393.7">VDDIO</text>
<text x="381.7" y="391.2">VDDIO</text>
<text x="191.4" y="397.5">9</text>
<text x="193.7" y="398.8">TXRX1M_D</text>
<text x="193.7" y="396.3">TXRX1P_D</text>
</g>
</svg>
